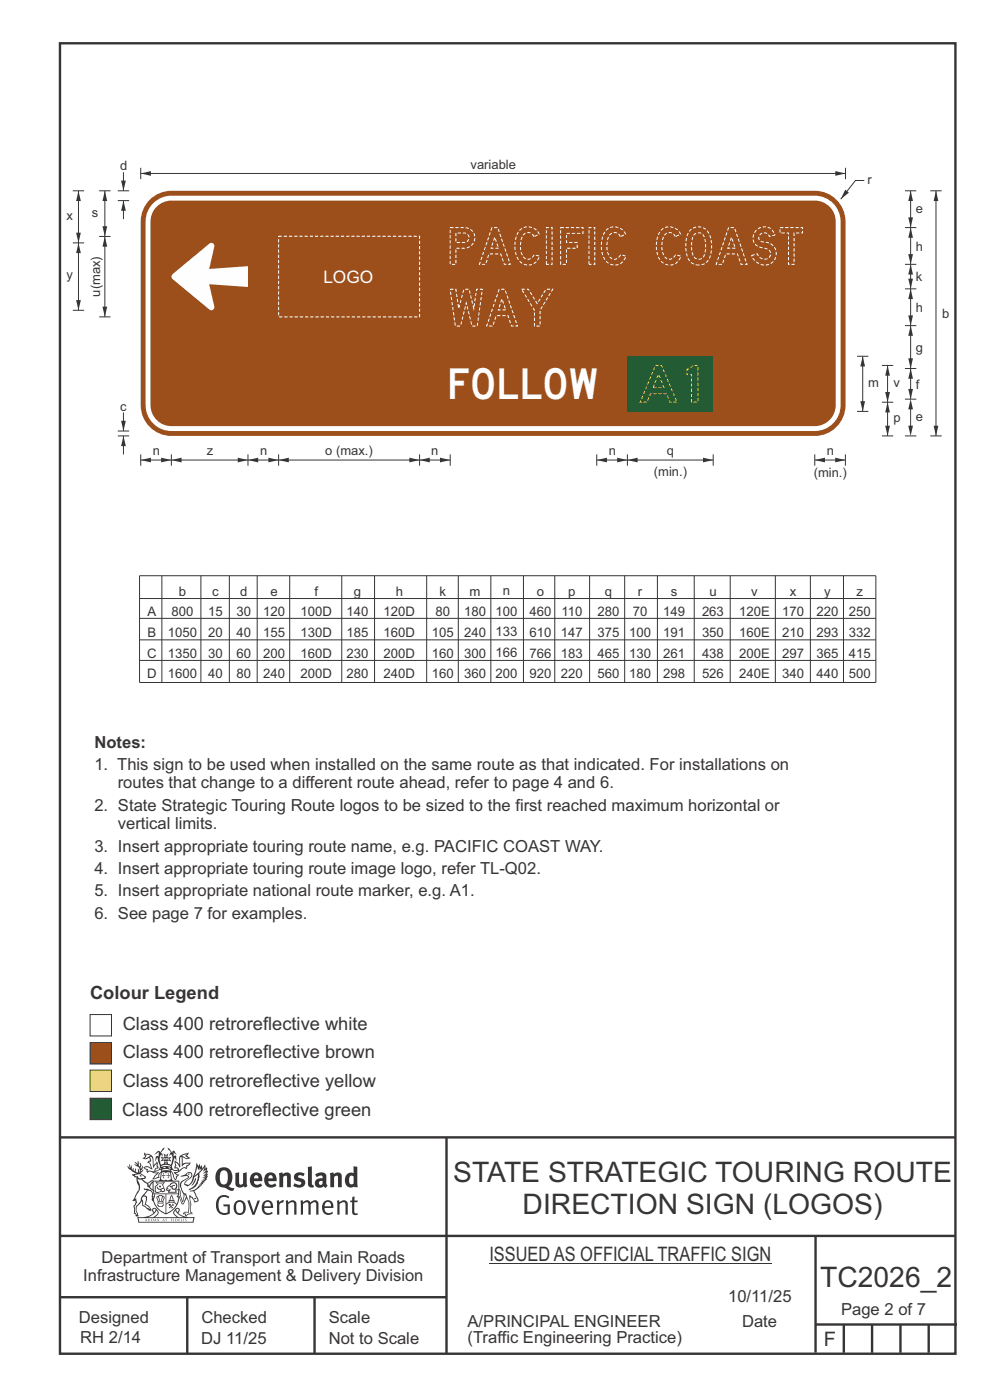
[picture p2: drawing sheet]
<svg xmlns="http://www.w3.org/2000/svg" width="210mm" height="297mm" viewBox="0 0 210 297" stroke-linecap="round" stroke-linejoin="round" font-family="sans-serif">
<path d="M12.7 9.2h190v278h-190zM12.7 241.3h190M94.7 241.4v45.8M12.7 275.2h82M12.7 262.2h190.1M39.7 275.2v12M66.7 275.2v12M173 262.1v24.9" fill="none" stroke="#373435" stroke-width=".51"/>
<g fill="#373435">
<path d="M47 248.4a2.55 2.55 0 0 0 0 2.7l.3 .2a.81 .81 0 0 0 1-1v-.5a1.04 1.04 0 0 0-1.1-1.5zM46.3 248.1a1.82 1.82 0 0 1 2.1-.2 1.82 1.82 0 0 1 .9 1.8 2.29 2.29 0 0 1-.8 2l.7 .3h.5l-.2 .6a2.87 2.87 0 0 1-2-.7 2.12 2.12 0 0 1-1.7-3.1z" fill-rule="evenodd"/>
<path d="M49.9 248.9l.8-.2v2a.46 .46 0 0 0 .3 .6 .46 .46 0 0 0 .6-.3v-2.1l.7-.2v2.4l.2 .5-.5 .3-.3-.3a1.02 1.02 0 0 1-1.2 .3 1.02 1.02 0 0 1-.6-1.1z" fill-rule="evenodd"/>
<path d="M54 249.5l-.1 .5h.9a.49 .49 0 0 0-.2-.6 .49 .49 0 0 0-.6 .1zM53.4 249.1a1.34 1.34 0 0 1 1.6-.2 1.34 1.34 0 0 1 .6 1.5v.2h-1.7a.77 .77 0 0 0 .5 .8 .77 .77 0 0 0 .9-.4l.3 .5a1.59 1.59 0 0 1-2 .2 1.59 1.59 0 0 1-.5-2.1z" fill-rule="evenodd"/>
<path d="M57 249.5l-.1 .5h1a.49 .49 0 0 0-.2-.6 .49 .49 0 0 0-.7 .1zM56.4 249.1a1.34 1.34 0 0 1 1.6-.2 1.34 1.34 0 0 1 .7 1.5v.2h-1.8a.77 .77 0 0 0 .5 .8 .77 .77 0 0 0 .9-.4l.4 .5a1.59 1.59 0 0 1-2.1 .2 1.59 1.59 0 0 1-.5-2.1z" fill-rule="evenodd"/>
<path d="M59.2 248.9l.7-.2 .1 .4a.95 .95 0 0 1 1-.3 .95 .95 0 0 1 .7 .8v2.3h-.8v-2.3a.46 .46 0 0 0-.8 .1v2.2h-.8z" fill-rule="evenodd"/>
<path d="M62.6 249.1a1.75 1.75 0 0 1 2-.1l-.2 .5-.6-.2a.43 .43 0 0 0-.6 .3l.4 .3a1.04 1.04 0 0 1 1.2 1.1 1.04 1.04 0 0 1-1.4 1l-1.2-.4 .3-.6 1 .4 .4-.4a.88 .88 0 0 0-1-.5l-.4-.2-.1-.4z" fill-rule="evenodd"/>
<path d="M65.3 247.6l.8-.2 .1 3.8 .3 .2 .1 .4a.88 .88 0 0 1-1 0 .88 .88 0 0 1-.3-1z" fill-rule="evenodd"/>
<path d="M67.8 250.6a.43 .43 0 0 0-.1 .7 .43 .43 0 0 0 .7-.1v-.7zM66.8 249.1a1.7 1.7 0 0 1 2.4 .1v1.9l.3 .4-.4 .5-.5-.4a1.03 1.03 0 0 1-1.7-.1 1.03 1.03 0 0 1 .8-1.5h.7v-.4a.8 .8 0 0 0-1.2 .1z" fill-rule="evenodd"/>
<path d="M70 248.9l.7-.2 .1 .4a.95 .95 0 0 1 1-.3 .95 .95 0 0 1 .7 .8v2.3h-.8v-2.3a.46 .46 0 0 0-.8 .1v2.2h-.8z" fill-rule="evenodd"/>
<path d="M74.3 249.5a1.48 1.48 0 0 0 0 1.7h.5l.2-.1v-1.5l-.3-.2zM75 247.4l.8 .1 .1 4.4h-.7l-.1-.2a1.26 1.26 0 0 1-1.4 0 1.26 1.26 0 0 1-.5-1.3 1.29 1.29 0 0 1 .4-1.4 1.29 1.29 0 0 1 1.4-.1z" fill-rule="evenodd"/>
<path d="M46.4 253.9a1.72 1.72 0 0 1 2.3 0l-.3 .3a1.24 1.24 0 0 0-1.4-.2 1.24 1.24 0 0 0-.6 1.4 1.49 1.49 0 0 0 1.2 1.9l.7-.1v-1.3h-.8l-.1-.4h1.3v1.9a1.93 1.93 0 0 1-2.2 0 1.93 1.93 0 0 1-.7-2.2l.2-.8z" fill-rule="evenodd"/>
<path d="M50.4 255.1a1.65 1.65 0 0 0 .2 2.2 .99 .99 0 0 0 1-1.4 .78 .78 0 0 0-.4-.8 .78 .78 0 0 0-.8 0zM50 254.9a1.33 1.33 0 0 1 1.6-.1 1.33 1.33 0 0 1 .5 1.4 1.31 1.31 0 0 1-1.3 1.6 1.31 1.31 0 0 1-1.2-1.6v-.6z" fill-rule="evenodd"/>
<path d="M52.5 254.7l.4-.1 .9 2.6 .8-2.5h.5l-1.1 3h-.5z" fill-rule="evenodd"/>
<path d="M56.3 255.2l-.2 .7h1.3a.7 .7 0 0 0-.3-.8 .7 .7 0 0 0-.8 .1zM55.9 255a1.22 1.22 0 0 1 1.5-.2 1.22 1.22 0 0 1 .5 1.5h-1.8a.93 .93 0 0 0 .5 1 .93 .93 0 0 0 1.1-.2l.2 .3a1.43 1.43 0 0 1-1.8 .1 1.43 1.43 0 0 1-.6-1.7z" fill-rule="evenodd"/>
<path d="M58.7 254.7l.4-.1 .1 .5 .4-.4 .6-.1-.2 .5a.66 .66 0 0 0-.8 .7v1.9h-.4z" fill-rule="evenodd"/>
<path d="M60.6 254.7l.4-.1 .1 .5a.94 .94 0 0 1 1-.5 .94 .94 0 0 1 .8 .8v2.3h-.5l-.1-2.5a.81 .81 0 0 0-1.2 .3v2.2h-.4z" fill-rule="evenodd"/>
<path d="M63.7 254.7l.5-.1 .1 .5 .4-.3a.78 .78 0 0 1 1.1 .3 .9 .9 0 0 1 1-.5 .9 .9 0 0 1 .8 .8v2.3h-.5l-.1-2.5a.67 .67 0 0 0-1.1 .3v2.2h-.5v-2.4l-.4-.3-.7 .4v2.3h-.5z" fill-rule="evenodd"/>
<path d="M69 255.2l-.1 .7h1.3a.7 .7 0 0 0-.3-.8 .7 .7 0 0 0-.9 .1zM68.7 255a1.22 1.22 0 0 1 1.5-.2 1.22 1.22 0 0 1 .5 1.5h-1.8a.93 .93 0 0 0 .4 1 .93 .93 0 0 0 1.2-.2l.1 .3a1.44 1.44 0 0 1-1.7 .1 1.44 1.44 0 0 1-.6-1.7z" fill-rule="evenodd"/>
<path d="M71.4 254.7l.5-.1 .1 .5a.94 .94 0 0 1 1-.5 .94 .94 0 0 1 .8 .8v2.3h-.5l-.1-2.5a.81 .81 0 0 0-1.2 .3v2.2h-.4z" fill-rule="evenodd"/>
<path d="M74.7 253.9l.5-.1v.9h.7l-.1 .3h-.6v2.2l.1 .2h.5l.1 .3a.75 .75 0 0 1-1.2-.6v-2.1h-.4v-.3h.4z" fill-rule="evenodd"/>
<path d="M30.8 244.9l1.1 .3-.9 .5h-.4l.6-.5zM31.8 245.4h.2a2.44 2.44 0 0 1 .4 1.9l.1 .5 .7-1-.1 .6 .3 .3a.57 .57 0 0 0-.6 .7l-1-.1-.5 .2 .2-.5-.8-.3 .7-.1 .9 .5 .1-.1-.6-1.3-.2-.2h.5zM30.7 244.4l-.1 .5 .2 .4-.6 .4a1.04 1.04 0 0 0 1.4-.1l.2 .6-.3 .1-.2 .4a.94 .94 0 0 1 .8 1.1l-.2-.1a1.16 1.16 0 0 0-1.5-.1l.3 .4 .4 .2 .1 .5 .2 .1 .1-.2a.94 .94 0 0 1 1.1 .2l.8 .1-1.2 1.2a1.13 1.13 0 0 0 1.2-.2l.4-.1-.1-.4 .5-.8a.83 .83 0 0 0-.6 1.1l-.3-.1-.7 .4 1.1-1.4-.5 .1-.5-.1 1.3-.5-.1-.1-.9 .4v-.3l.2-.2 .3 .1 .1-.3-.2-.4v-.6l-.1-.4-.7 1v-.7a1.42 1.42 0 0 0-1.6-1.8z" fill-rule="evenodd"/>
<path d="M38.5 245.2l.5-.2 .7-.1-.6 .3 .8 .5h-.3zM38.3 245.5l.2-.1 .1 2a1.69 1.69 0 0 1 1.6-.6l-.8 .5 .1 .5a1.1 1.1 0 0 0-1.5 .6l-.1-.5-.2-.2h-.5l.3-.4-.3-.7a1.42 1.42 0 0 1 .8 1.1l.2-.1zM37.1 246.2l.1 1-.2 .3 .1 .4h.5l.1 .2a.96 .96 0 0 1-1.1-.1l-.1 .1a1.06 1.06 0 0 0 1.3 .2v.1a.72 .72 0 0 1-1 .2l.3 .5 .6 .2-.4 .2-.1 .6-.2-.3-.4-1.1-.4-.4 .4 .9a1.54 1.54 0 0 0 .7 1.2l.2-.3a.58 .58 0 0 1 .4-.8l.2-.1h-.3l-.5-.3 .9-.5a.93 .93 0 0 1 1.2-.5v.2l.2-.2 .1-.5a.99 .99 0 0 0 .7-.8l-1.3 .1-.3 .2-.1-1.4 .9 .4 .9-.3h-.4l-.5-.4 .4-.7-.6 .2a1.46 1.46 0 0 0-1.4 2.1v.4l-.2-.4z" fill-rule="evenodd"/>
<path d="M35.6 248.9l.2 .1-.1 .3 .4 .1h-.4v.6l-.1-.6h-.3l.3-.1z" fill-rule="evenodd"/>
<path d="M34.6 248.9l.2 .1v.3l.3 .1h-.3l-.1 .6v-.6h-.4l.4-.1z" fill-rule="evenodd"/>
<path d="M34.3 248.8a.57 .57 0 0 1 .9 .2 .57 .57 0 0 1 .9-.2l.2 1.4h-.2a.57 .57 0 0 1-.9 0 .69 .69 0 0 1-1.1 0zM34.2 248.1l-.3 2.1-.2 .4h3l-.2-.4-.3-2.1h-.2v.2l-.8-.1-.8 .1v-.2z" fill-rule="evenodd"/>
<path d="M34.2 252.4a.3 .3 0 0 0 .6 0 .3 .3 0 0 0-.6 0zM33.3 250.9l.3 .3-.3 .4a.79 .79 0 0 0 0 1.3l.8-.2-.1-.3a.55 .55 0 0 1-.7-.6l.1-.1 .2 .3 .3 .2 .8-.2-.4-.7 .4-.4-.7 .2zM33 250.7l1.1 .2 .9-.2-.4 .6 .4 1.2a.56 .56 0 0 1-.8 .3l-.2 .1a.73 .73 0 0 1-.9 .1 .73 .73 0 0 1-.3-1v-.4l.6-.4z" fill-rule="evenodd"/>
<path d="M35.6 251.8l.7-.4a.58 .58 0 0 1 1-.1 .58 .58 0 0 1-.4 .9l-.3-.3a.43 .43 0 0 1 .6-.4 .57 .57 0 0 0-.8 .2l-.2-.1-.3 .1 .4 .2a.55 .55 0 0 0 .9 .4v.5h-1.3l.3-.4-.1-.1-.6 .1 .2-.3-.2-.1zM35.4 251.8l-.1 .2a.39 .39 0 0 0 .2 .6h.3l-.2 .4h1.9l-.1-.8a.86 .86 0 0 0-.1-1.3 .86 .86 0 0 0-1.3 .4z" fill-rule="evenodd"/>
<path d="M36 254.8h.8v.2h-.8zM36.4 253.8l.2 .8h-.4zM36.4 253.5l-.3 .5-.1 .6h-.2v.4l-.7 .4 .2 .1a1.48 1.48 0 0 1 2.1 .2l.2-.1-.6-.5v-.5h-.2l-.1-.6z" fill-rule="evenodd"/>
<path d="M35.8 255.4l.4 .1 .1 .3 .3-.2-.2-.2a.38 .38 0 0 1 .5 .5l-.2-.2-.3 .2 .3 .2-.3 .3-.1-.4-.4 .4-.1-.2 .4-.3-.1-.1-.2 .1z" fill-rule="evenodd"/>
<path d="M34.5 254h.2v.2l-.2 .6h-.2zM33.6 255.3h.9v.2a.55 .55 0 0 1-.8 .4v-.2l-.2-.1zM33.4 254h.2l.2 .8h-.2zM33.6 255l.8-.1 .1 .2h-.8zM33.8 253.7h.5l-.2 1.1h-.1zM33.3 253.8l-.1 .3 .3 1.1a.48 .48 0 0 0-.1 .6 .48 .48 0 0 0 .5 .2h.5a.49 .49 0 0 0 .2-.8l.3-1.1-.1-.3a1.42 1.42 0 0 0-1.5 0z" fill-rule="evenodd"/>
<path d="M33.7 251.5l.4 .1 .1 .3h-.3z" fill-rule="evenodd"/>
<path d="M41.3 250.1l.3-.2-.2 .8-.6 .8h-.2l.5-.7z" fill-rule="evenodd"/>
<path d="M39.7 249l.3-.2 .5 .2a.88 .88 0 0 1-.6 1.1 1.22 1.22 0 0 0-.8 1.3l.5 .2a.72 .72 0 0 0 .9-.4l.5-.8 .2-.6 .8-.6v.2a2.85 2.85 0 0 1-2 2.9l.1 .1a2.13 2.13 0 0 0 1.9-1.5v-.3a2.01 2.01 0 0 0 .3-1.7l1.1-1.3-.4 1 .7-.5-.7 1 .8-.4-.8 .8 .7-.2-.9 .6 .8-.1-.8 .4h.7l-.8 .3 .3 .2h-.4l.2 .3h-.4l.2 .3h-.4l.1 .2h-.1a2.16 2.16 0 0 1-2 1.1l.1 .2 .4-.1a.76 .76 0 0 1 .7 .8l.5 1.2-.6 .2a1.45 1.45 0 0 0-1.1-1.3l.2 1.8-.1 1.8 .4 .3a1.07 1.07 0 0 0-1.2 .4v-.3l-.5-.2a.87 .87 0 0 1 1.1-.1v-.7a4.4 4.4 0 0 0-.6-3.1l-.1-.3h-.2a2.16 2.16 0 0 1-.7-2.2l.3-.4 1.2-.7a.55 .55 0 0 0-.4-.8zM37.8 252.4a.76 .76 0 0 1 .3 1.1l.6 1.6 .4-1.7 .2 .1a.61 .61 0 0 1-.1 .9l-.3 .8-.2 .1-.7-1.6-.3 .1a1.18 1.18 0 0 0 .1-1.4zM41.8 247.5l.2 .7 .3-.5v.6l.4-.5a1.9 1.9 0 0 1-1.2 1.4l-.3 .3zM38.2 249.6l1.4-.2 .2 .2v.3l-.5 .2a1.26 1.26 0 0 0-.9 1.9l.2 .7a1.84 1.84 0 0 1 .1 2.1l-.4-1.4a.96 .96 0 0 0-.4-1.2l-.4 .2a.78 .78 0 0 1 0 1.3l.1 .3h.4l.4 1.1a.38 .38 0 0 0 .2 .4 .38 .38 0 0 0 .4-.1l.6-1.2a2.94 2.94 0 0 1 .4 2.5l-.1 .4h-.8l-.3 .4v.2l.4-.1 .1 .4 .2 .1a1.02 1.02 0 0 1 1.3-.5v-.4l-.3-.1 .1-1.8-.3-1.3h.1a1.14 1.14 0 0 1 .8 1 .63 .63 0 0 0 .8-.2 .63 .63 0 0 0-.2-.9l-.6-1.2 .9-.6 .2-.4h.3l-.1-.2h.4l-.1-.3h.3l-.1-.3 .5-.1-.2-.2 .6-.4v-.2h-.2l.4-.5h-.3l.3-.5-.4 .1 .4-.5v-.3l-.3 .2 .2-.7-.1-.2-.4 .3v-.8l-.6 .8-.2-.8-.2 .5-.3-.7-.1 .6-.5-.8-.1 1.4-.6 1.8a1.81 1.81 0 0 1-1 1.5l-.6-.2a1.75 1.75 0 0 1 1.1-1.2 .75 .75 0 0 0 .1-1.3 .75 .75 0 0 0-1.2 .4z" fill-rule="evenodd"/>
<path d="M41.2 254.1h.3l.2 .2-.4 .1z" fill-rule="evenodd"/>
<path d="M29.4 258.4h11.6l-.1 .8h-11.4zM31.3 258.2l.5-.1a2.48 2.48 0 0 0 1.4-1.3l.3 .5-.5 .6-.5 .3zM32.5 256.6l.3-.2 .2 .1-.3 .7zM37.2 256.8a2.65 2.65 0 0 0 1.8 1.4h-1.1l-.5-.3-.5-.6zM37.4 256.5l.2-.1 .3 .2-.3 .6zM29.2 258.2l.1 1.2h11.8l.2-1.1-.2-.1a4.1 4.1 0 0 1-3.3-.9l.3-.4-.1-.6a1.06 1.06 0 0 0-1.3 1l.2 .4 .6 .5h-4.7l.3-.1a.84 .84 0 0 0 .6-.8 .84 .84 0 0 0-.5-.8l-.3-.2h-.5l-.1 .6 .3 .4a4.2 4.2 0 0 1-3.4 .9z" fill-rule="evenodd"/>
<path d="M31 258.7l.1 .2h-.2zM31 258.5l-.3 .6 .4-.2 .2 .2z" fill-rule="evenodd"/>
<path d="M31.3 258.6h.3v.4a.25 .25 0 0 0 .2-.1 .25 .25 0 0 0-.1-.3h.1a.29 .29 0 0 1 0 .4 .29 .29 0 0 1-.4 0 .29 .29 0 0 1 0-.4z" fill-rule="evenodd"/>
<path d="M32.2 258.6a.22 .22 0 0 1 .3 .2 .22 .22 0 0 1-.3 .2zM32 258.6l.1 .4a.33 .33 0 0 0 .4 0 .33 .33 0 0 0 0-.4 .33 .33 0 0 0-.5 0z" fill-rule="evenodd"/>
<path d="M32.9 258.7l.1 .2h-.2zM32.9 258.5l-.2 .6 .3-.2 .2 .2z" fill-rule="evenodd"/>
<path d="M33.3 258.6h.2l.1 .1 .2-.1-.2 .2 .2 .3-.3-.3-.1 .3h-.1l.2-.3z" fill-rule="evenodd"/>
<path d="M34.7 258.7l.1 .2h-.2zM34.7 258.5l-.3 .6 .4-.2 .2 .2z" fill-rule="evenodd"/>
<path d="M35 258.5h.5l-.2 .1v.5h-.2l.1-.5z" fill-rule="evenodd"/>
<path d="M36.2 258.6l.3-.1-.1 .1v.2h.1h-.1v.3h-.2z" fill-rule="evenodd"/>
<path d="M36.7 258.6h.2v.5h-.2z" fill-rule="evenodd"/>
<path d="M37.3 258.6a.22 .22 0 0 1 .3 .2 .22 .22 0 0 1-.3 .2zM37.1 258.6v.4a.33 .33 0 0 0 .5 0 .33 .33 0 0 0 0-.4 .33 .33 0 0 0-.5 0z" fill-rule="evenodd"/>
<path d="M37.8 258.6l.4-.1-.2 .1v.2h.1h-.1v.2l.2 .1h-.4z" fill-rule="evenodd"/>
<path d="M38.4 258.6h.2l-.1 .4 .2 .1h-.3z" fill-rule="evenodd"/>
<path d="M38.9 258.6h.2v.5h-.2z" fill-rule="evenodd"/>
<path d="M39.3 258.6h.2h-.1l.2 .3-.2 .2-.1-.1v-.1l.2 .1z" fill-rule="evenodd"/>
<path d="M34.2 247.4a1.51 1.51 0 0 1 2 .2 2.67 2.67 0 0 0-2.1 0zM35.7 247.6l.4 .1 .1 .3-.4-.1zM34.6 247.6h.5l.1 .2h-.4zM34 247.8l.3 .2h-.3zM34.9 246.9l.3-.2 .3 .2zM34.9 245.6l.2 .1v.3h-.2zM35 245.1l.2 .2 .2-.2-.1 .3h-.2zM35.1 246.3h.2l.1 .4-.2-.2-.2 .2zM35.3 245.7l.2-.1v.4h-.2zM34.4 245.7h.3l.1 .3-.4 .1 .2-.2zM35.7 245.7h.3l-.2 .2 .2 .2-.4-.1zM32.7 244.9l1-.5-.1 1-.2-.2-.3 .2-.3 1.1 .5-1 .3 .9a1.84 1.84 0 0 1 .2 1.7l.4 .1a2.48 2.48 0 0 1 2.2 0l.2-.2-.2-.7 .7-1.8 .4 .7-.2-1-.2-.1-.2 .3v-.9l.6 .4-.6-.8-.3 .1-.1 .4-.5-.9-.5-.3 .2 .5 .6 .5-.5 .8 .4-.4a2.06 2.06 0 0 1 0 2.3l-.5-.2-.2-.6 .1-.1 .8 .2-.4-.5 .4-.5-.7 .2-.2-.2 .2-.7-.5 .4-.5-.4 .2 .7-.2 .2-.7-.2 .4 .5-.4 .5 .8-.2 .1 .1-.2 .6-.5 .2a2.02 2.02 0 0 1 0-2.2l.3 .5-.1-.7-.3-.1 .8-1.2-.4 .3-.5 .8-.2-.3a.8 .8 0 0 0-.8 .5z" fill-rule="evenodd"/>
<path d="M29.2 250.1l.3 .1a.61 .61 0 0 1 .8 .4l.3 .2a.8 .8 0 0 1 .6 1l.4 .1 .5 .5a1 1 0 0 1 .5 1.1l-.1 .7v-.5h-.1a.96 .96 0 0 0-.8-1.3l-.2-.2h-.7l-.1-.1-.1 .1 .1 .3h.6l-1.2 1.3-.2 1-.4 .6a1.33 1.33 0 0 0-.5 1.8l.2 .5a1.26 1.26 0 0 1-.5-1.5l-.1-.3a1.56 1.56 0 0 0 .4-1.7l-.3 .2 .2-.5a3.2 3.2 0 0 0 .7-3zM30.4 253.9h.4a2.06 2.06 0 0 1-.1 1.6l.7 .5 .4 .4-.6-.1-.8-.6-.1-.9a.51 .51 0 0 1 .1-.9zM28.6 249.3a1.52 1.52 0 0 1 2.1 .5l-1.1 .2-.2-.1-.1-.4h-.5zM27.5 247v.8l-.3-.4h-.1a3.1 3.1 0 0 0 1.9 1.6l-1 .1 .5 .6 .5 .1 .1 1.1a1.84 1.84 0 0 1-.3 2.5l-.4 .9-.3 .4 .2 .1 .4-.1 .1 .4-.2 .5-.3 .2 .1 1.7h.2l.3 .5 .1 .1 .4-.1-.1-.5a1.3 1.3 0 0 1-.1-1.7l.9-1 .1 1.1 .6 .2 .5 .5 .1-.1 .2 .3h.5a1.85 1.85 0 0 0-1.2-1.4l.1-.3a1.39 1.39 0 0 0 0-1.4l-.5-.1 .5-.5a.66 .66 0 0 1 .9-.4 .66 .66 0 0 1 .3 .9l-.1 .4 .2-.1v.2l-.1 .3 .2 .5 .1-.3a2.24 2.24 0 0 0 .1-2.2 .73 .73 0 0 1-.7-.7 .73 .73 0 0 1 .6-.7v-.2a.94 .94 0 0 0-.9 .8 .48 .48 0 0 1-.1-.6 .48 .48 0 0 1 .5-.2l.5-.3a.51 .51 0 0 0-.8 .2l-.5 .2-1-.8h.6l.2-.5-1.2-.7 .5-.5v-.3l-.5 .4 .1-.2a.69 .69 0 0 0 .2-1v.4l-.2 .3v-1.1l-.3-.2 .1 .6-.1 .2-.4-1.3v.7l-.6-.4 .5 .7-.6-.2 .3 .3a1 1 0 0 1 .7 1.4l-.2-.8v.9l-.5-.2v-.8l-.2 .7-.2-.1-.1-.6-.2 .4-.2-.2 .1-.7-.2 .5z" fill-rule="evenodd"/>
<path d="M29.6 249.4l.2-.1 .3 .2z" fill-rule="evenodd"/>
<path d="M32.4 250.5h5.6v2l-.2-.1v-1.7h-5.2v2.5h5.2v-.8l.1 .2-.1 1.1v-.3h-2.5v4a4.1 4.1 0 0 0 2.6-3.6l.1-.1a4 4 0 0 1-2.8 3.9 4.2 4.2 0 0 1-2.8-4.7l.1 1.2 .1-.1a3.8 3.8 0 0 0 2.5 3.4v-4h-2.5l-.2-.9z" fill-rule="evenodd"/>
<circle cx="40" cy="249.1" r=".17"/>
</g>
<g fill="none" stroke="#373435" stroke-width=".21">
<path d="M29.6 127h156.2M29.6 135.7h156.2M29.7 131.2h156.1M34.3 122.1v22.7M42.6 122.1v22.7M48.6 122.1v22.7M54.6 122.1v22.7M61.5 122.1v22.7M72.5 122.1v22.7M79.5 122.1v22.7M90.5 122.1v22.7M97.2 122.1v22.7"/>
<path d="M104.1 122.1v22.7M111 122.1v22.7M117.7 122.1v22.7M125.1 122.1v22.7M132.5 122.1v22.7M139.5 122.1v22.7M147.3 122.1v22.7M154.9 122.1v22.7M164.5 122.1v22.7M171.9 122.1v22.7M178.9 122.1v22.7M29.6 144.7v-22.6h156.2v22.7h-156.2"/>
<path d="M29.6 140.1h156.2"/>
</g>
<path d="M173 281h30M179 281v6M185 281v6M191 281v6M197 281v6" fill="none" stroke="#373435" stroke-width=".51"/>
<path d="M19.1 233h4.6v4.5h-4.6z" fill-rule="evenodd" fill="#235b35" stroke="#373435" stroke-width=".21"/>
<path d="M19.1 215.2h4.6v4.6h-4.6z" fill-rule="evenodd" fill="#fefefe" stroke="#373435" stroke-width=".21"/>
<path d="M19.1 221.2h4.6v4.5h-4.6z" fill-rule="evenodd" fill="#9d4f1b" stroke="#373435" stroke-width=".21"/>
<path d="M19.1 227h4.6v4.6h-4.6z" fill-rule="evenodd" fill="#ffd520" stroke="#373435" stroke-width=".21"/>
<path d="M103.8 267.9h1v.2h-1z" fill-rule="evenodd" fill="#373435"/>
<path d="M104.8 268h58.8" fill="none" stroke="#373435" stroke-width=".21"/>
<path d="M32.5 43.1a5.4 5.4 0 0 0-1.6 3.9v39a5.5 5.5 0 0 0 5.4 5.4h136.6a5.5 5.5 0 0 0 5.4-5.4v-39a5.5 5.5 0 0 0-5.4-5.5h-136.6a5.4 5.4 0 0 0-3.8 1.6zM33.5 43.6a4.4 4.4 0 0 0-1.6 3.4v39a4.4 4.4 0 0 0 4.4 4.4h136.6a4.4 4.4 0 0 0 4.4-4.4v-39a4.4 4.4 0 0 0-4.4-4.4h-136.6a4.4 4.4 0 0 0-2.8 1zM32.1 42.1a6.5 6.5 0 0 1 4.2-1.6h136.6a6.5 6.5 0 0 1 6.4 6.5v39a6.5 6.5 0 0 1-6.4 6.5h-136.6a6.5 6.5 0 0 1-6.5-6.5v-39a6.5 6.5 0 0 1 2.3-4.9z" fill-rule="evenodd" fill="#9d4f1b"/>
<path d="M29.8 36.8h149.5" fill="none" stroke="#373435" stroke-width=".21"/>
<g fill="#373435">
<path d="M29.8 36.8l2.2-.5v1z"/>
<path d="M177.2 36.3l2.1 .5-2.1 .5z"/>
</g>
<path d="M29.8 35.6v2.4" fill="none" stroke="#373435" stroke-width=".21"/>
<path d="M36.6 58.1l7.8-6.4a.65 .65 0 0 1 .8-.1 .65 .65 0 0 1 .3 .7l-1.1 4.8 8.2-.6v4.4l-8.2-.6 1.1 4.7a.65 .65 0 0 1-.3 .7 .65 .65 0 0 1-.8 0l-7.8-6.6a.62 .62 0 0 1 0-1z" fill-rule="evenodd" fill="#fefefe"/>
<path d="M133.1 75.6h18.2v11.7h-18.2z" fill-rule="evenodd" fill="#235b35"/>
<path d="M59.1 50.1h29.9v17.1h-29.9z" fill="none" stroke="#fefefe" stroke-width=".21" stroke-dasharray=".7 .4" stroke-linecap="butt"/>
<path d="M59.1 96.4v2.4M59.1 97.6h29.9" fill="none" stroke="#373435" stroke-width=".21"/>
<g fill="#373435">
<path d="M86.8 97.1l2.2 .5-2.2 .5z"/>
<path d="M59.1 97.6l2.2-.5v1z"/>
</g>
<path d="M89 97.6h6.5" fill="none" stroke="#373435" stroke-width=".21"/>
<g fill="#373435">
<path d="M89 97.6l2.2-.5v1z"/>
<path d="M93.3 97.1l2.2 .5-2.2 .5z"/>
</g>
<path d="M89 96.4v2.4M95.5 96.4v2.4M133.1 97.6h18.2" fill="none" stroke="#373435" stroke-width=".21"/>
<g fill="#373435">
<path d="M133.1 97.6l2.1-.5v1z"/>
<path d="M149.1 97.1l2.2 .5-2.2 .5z"/>
</g>
<path d="M126.6 97.6h6.5M133.1 96.4v2.4M151.3 96.4v2.4" fill="none" stroke="#373435" stroke-width=".21"/>
<g fill="#373435">
<path d="M130.9 97.1l2.2 .5-2.2 .5z"/>
<path d="M126.6 97.6l2.1-.5v1z"/>
</g>
<path d="M183.3 38.3h-1.8l-3.2 4M126.6 96.4v2.4" fill="none" stroke="#373435" stroke-width=".21"/>
<path d="M179.3 40.2l.8 .7-1.8 1.4z" fill="#373435"/>
<path d="M198.5 40.5v52" fill="none" stroke="#373435" stroke-width=".21"/>
<g fill="#373435">
<path d="M198.5 40.5l.5 2.1h-1z"/>
<path d="M198 90.3h1l-.5 2.2z"/>
</g>
<path d="M197.3 40.5h2.4M26.2 87.5v3.9M197.3 92.5h2.4" fill="none" stroke="#373435" stroke-width=".21"/>
<path d="M25.7 89.3h1l-.5 2.1z" fill="#373435"/>
<path d="M25 92.5h2.4M25 91.4h2.4M26.2 92.5v3.9" fill="none" stroke="#373435" stroke-width=".21"/>
<path d="M26.2 92.5l.5 2.1h-1z" fill="#373435"/>
<path d="M26.2 36.5v4" fill="none" stroke="#373435" stroke-width=".21"/>
<path d="M25.7 38.3h1l-.5 2.2z" fill="#373435"/>
<path d="M25 42.6h2.4M25 40.5h2.4M26.2 42.6v3.9" fill="none" stroke="#373435" stroke-width=".21"/>
<path d="M26.2 42.6l.5 2.1h-1z" fill="#373435"/>
<path d="M29.8 97.6h6.5" fill="none" stroke="#373435" stroke-width=".21"/>
<g fill="#373435">
<path d="M29.8 97.6l2.2-.5v1z"/>
<path d="M34.2 97.1l2.1 .5-2.1 .5z"/>
</g>
<path d="M29.8 96.4v2.4M36.3 96.4v2.4M36.3 97.6h16.3" fill="none" stroke="#373435" stroke-width=".21"/>
<g fill="#373435">
<path d="M50.4 97.1l2.2 .5-2.2 .5z"/>
<path d="M36.3 97.6l2.2-.5v1z"/>
</g>
<path d="M52.6 97.6h6.5M52.6 96.4v2.4" fill="none" stroke="#373435" stroke-width=".21"/>
<g fill="#373435">
<path d="M52.6 97.6l2.2-.5v1z"/>
<path d="M56.9 97.1l2.2 .5-2.2 .5z"/>
</g>
<path d="M16.6 51.5v14.3" fill="none" stroke="#373435" stroke-width=".21"/>
<g fill="#373435">
<path d="M16.1 63.7h1l-.5 2.1z"/>
<path d="M16.6 51.5l.5 2.2h-1z"/>
</g>
<path d="M15.4 51.5h2.5M16.6 40.5v11M15.4 65.8h2.5" fill="none" stroke="#373435" stroke-width=".21"/>
<g fill="#373435">
<path d="M16.1 49.4h1l-.5 2.1z"/>
<path d="M16.6 40.5l.5 2.1h-1z"/>
</g>
<path d="M179.3 35.6v2.4M15.4 40.5h2.5M172.8 97.6h6.5" fill="none" stroke="#373435" stroke-width=".21"/>
<g fill="#373435">
<path d="M172.8 97.6l2.2-.5v1z"/>
<path d="M177.2 97.1l2.1 .5-2.1 .5z"/>
</g>
<path d="M22.2 40.5v9.7M172.8 96.4v2.4M179.3 96.4v2.4" fill="none" stroke="#373435" stroke-width=".21"/>
<g fill="#373435">
<path d="M22.2 40.5l.5 2.1h-1z"/>
<path d="M21.7 48h1l-.5 2.2z"/>
</g>
<path d="M21 40.5h2.4M21 50.2h2.4M22.2 50.2v17" fill="none" stroke="#373435" stroke-width=".21"/>
<g fill="#373435">
<path d="M22.2 50.2l.5 2.1h-1z"/>
<path d="M21.7 65.1h1l-.5 2.1z"/>
</g>
<path d="M21 67.2h2.4M183 75.6v11.7" fill="none" stroke="#373435" stroke-width=".21"/>
<g fill="#373435">
<path d="M183 75.6l.5 2.1h-1z"/>
<path d="M182.5 85.1h1l-.5 2.2z"/>
</g>
<path d="M181.8 75.6h2.4M181.8 87.3h2.4" fill="none" stroke="#373435" stroke-width=".21"/>
<path d="M193.2 84.7l.5 2.1h-1zM193.1 86.6h.2v3.9h-.2zM192.7 90.3h1l-.5 2.2z" fill="#373435"/>
<path d="M193.2 78.2v6.5M192 92.5h2.4M192 84.7h2.4" fill="none" stroke="#373435" stroke-width=".21"/>
<g fill="#373435">
<path d="M193.2 78.2l.5 2.1h-1z"/>
<path d="M192.7 82.5h1l-.5 2.2z"/>
</g>
<path d="M192 78.2h2.4M193.2 69.1v9.1" fill="none" stroke="#373435" stroke-width=".21"/>
<g fill="#373435">
<path d="M193.2 69.1l.5 2.1h-1z"/>
<path d="M192.7 76h1l-.5 2.2z"/>
</g>
<path d="M193.2 40.5v7.8" fill="none" stroke="#373435" stroke-width=".21"/>
<g fill="#373435">
<path d="M193.2 40.5l.5 2.1h-1z"/>
<path d="M192.7 46.1h1l-.5 2.2z"/>
</g>
<path d="M192 48.3h2.4M192 40.5h2.4M193.2 48.3v7.8" fill="none" stroke="#373435" stroke-width=".21"/>
<g fill="#373435">
<path d="M193.2 48.3l.5 2.1h-1z"/>
<path d="M192.7 53.9h1l-.5 2.2z"/>
</g>
<path d="M192 69.1h2.4M192 61.3h2.4M193.2 61.3v7.8" fill="none" stroke="#373435" stroke-width=".21"/>
<g fill="#373435">
<path d="M193.2 61.3l.5 2.1h-1z"/>
<path d="M192.7 66.9h1l-.5 2.2z"/>
</g>
<path d="M192 56.1h2.4M193.2 56.1v5.2" fill="none" stroke="#373435" stroke-width=".21"/>
<g fill="#373435">
<path d="M193.2 56.1l.5 2.1h-1z"/>
<path d="M192.7 59.1h1l-.5 2.2z"/>
</g>
<path d="M188.3 77.5v7.8" fill="none" stroke="#373435" stroke-width=".21"/>
<g fill="#373435">
<path d="M188.3 77.5l.5 2.2h-1z"/>
<path d="M187.8 83.2h1l-.5 2.1z"/>
</g>
<path d="M187.1 77.5h2.4M187.1 85.3h2.4M188.3 85.3v7.2" fill="none" stroke="#373435" stroke-width=".21"/>
<g fill="#373435">
<path d="M187.8 90.3h1l-.5 2.2z"/>
<path d="M188.3 85.3l.5 2.2h-1z"/>
</g>
<path d="M187.1 92.5h2.4" fill="none" stroke="#373435" stroke-width=".21"/>
<g font-size="7.8" fill="#fefefe">
<text x="95.5" y="56.1">PACIFIC COAST</text>
<text x="95.5" y="69.2">WAY</text>
</g>
<text font-size="7.8" fill="#ffd520" x="135.8" y="85.3">A1</text>
<text font-size="6.5" fill="#fefefe" x="95.5" y="84.7">FOLLOW</text>
<g font-size="6" fill="#373435">
<text x="96.1" y="250.8">STATE STRATEGIC TOURING ROUTE</text>
<text x="110.9" y="257.5">DIRECTION SIGN (LOGOS)</text>
<text x="174" y="273">TC2026_2</text>
</g>
<g font-size="4.2" fill="#373435">
<text x="103.8" y="267.5">ISSUED AS OFFICIAL TRAFFIC SIGN</text>
<text x="174.7" y="285.6">F</text>
</g>
<g font-size="3.9" fill="#373435">
<text x="19.1" y="212">Colour Legend</text>
<text x="26" y="218.5">Class 400 retroreflective white</text>
<text x="26" y="224.5">Class 400 retroreflective brown</text>
<text x="26" y="230.6">Class 400 retroreflective yellow</text>
<text x="25.9" y="236.7">Class 400 retroreflective green</text>
</g>
<text font-size="3.7" fill="#fefefe" x="68.6" y="60">LOGO</text>
<g font-size="3.5" fill="#373435">
<text x="20" y="158.6">Notes:</text>
<text x="20" y="163.3">1. This sign to be used when installed on the same route as that indicated. For installations on</text>
<text x="25" y="167.3">routes that change to a different route ahead, refer to page 4 and 6.</text>
<text x="20" y="172">2. State Strategic Touring Route logos to be sized to the first reached maximum horizontal or</text>
<text x="25" y="175.9">vertical limits.</text>
<text x="20" y="185.4">4. Insert appropriate touring route image logo, refer TL-Q02.</text>
<text x="20" y="180.7">3. Insert appropriate touring route name, e.g. PACIFIC COAST WAY.</text>
<text x="20" y="190.1">5. Insert appropriate national route marker, e.g. A1.</text>
<text x="20" y="194.9">6. See page 7 for examples.</text>
<text x="21.6" y="267.9">Department of Transport and Main Roads</text>
<text x="17.7" y="271.8">Infrastructure Management &amp; Delivery Division</text>
<text x="16.7" y="280.6">Designed</text>
<text x="42.7" y="280.6">Checked</text>
<text x="69.7" y="280.6">Scale</text>
<text x="99.2" y="281.5">A/PRINCIPAL ENGINEER</text>
<text x="154.5" y="276.2">10/11/25</text>
<text x="157.4" y="281.5">Date</text>
<text x="178.4" y="278.9">Page 2 of 7</text>
<text x="17" y="284.8">RH 2/14</text>
<text x="42.7" y="285.1">DJ 11/25</text>
<text x="69.7" y="285.2">Not to Scale</text>
<text x="99.2" y="285">(Traffic Engineering Practice)</text>
</g>
<g font-size="2.8" fill="#373435">
<text x="25.5" y="36">d</text>
<text x="99.8" y="35.9">variable</text>
<text x="184" y="39">r</text>
<text x="14.1" y="46.7">x</text>
<text x="19.5" y="46">s</text>
<text x="194.3" y="45.1">e</text>
<text x="194.3" y="53.2">h</text>
<text x="14.1" y="59.1">y</text>
<text x="194.3" y="59.6">k</text>
<text x="21.2" y="62.9" transform="rotate(-90 21.2 62.9)">u(max)</text>
<text x="194.3" y="66.2">h</text>
<text x="199.8" y="67.4">b</text>
<text x="194.3" y="74.6">g</text>
<text x="184.1" y="82.2">m</text>
<text x="189.5" y="82.1">v</text>
<text x="194.3" y="82.4">f</text>
<text x="25.5" y="87.2">c</text>
<text x="189.5" y="89.6">p</text>
<text x="194.3" y="89.3">e</text>
<text x="32.4" y="96.5">n</text>
<text x="43.8" y="96.5">z</text>
<text x="55.2" y="96.5">n</text>
<text x="69" y="96.5">o (max.)</text>
<text x="91.5" y="96.5">n</text>
<text x="129.1" y="96.5">n</text>
<text x="138.7" y="101">(min.)</text>
<text x="141.5" y="96.5">q</text>
<text x="172.6" y="101.1">(min.)</text>
<text x="175.4" y="96.5">n</text>
<text x="31.3" y="130.7">A</text>
<text x="36.4" y="130.7">800</text>
<text x="37.9" y="126.3">b</text>
<text x="44.1" y="130.7">15</text>
<text x="45" y="126.3">c</text>
<text x="50.2" y="130.7">30</text>
<text x="50.9" y="126.3">d</text>
<text x="55.8" y="130.7">120</text>
<text x="57.4" y="126.3">e</text>
<text x="63.7" y="130.7">100D</text>
<text x="66.7" y="126.3">f</text>
<text x="73.5" y="130.7">140</text>
<text x="75" y="126.3">g</text>
<text x="81.4" y="130.7">120D</text>
<text x="83.9" y="126.3">h</text>
<text x="92.4" y="130.7">80</text>
<text x="93.2" y="126.3">k</text>
<text x="98.4" y="130.7">180</text>
<text x="99.6" y="126.3">m</text>
<text x="105.1" y="130.6">100</text>
<text x="106.7" y="126.3">n</text>
<text x="112.3" y="130.7">460</text>
<text x="113.8" y="126.3">o</text>
<text x="119.1" y="130.7">110</text>
<text x="120.5" y="126.3">p</text>
<text x="126.8" y="130.7">280</text>
<text x="128.3" y="126.3">q</text>
<text x="134.2" y="130.7">70</text>
<text x="135.3" y="126.3">r</text>
<text x="140.7" y="130.7">149</text>
<text x="142.3" y="126.3">s</text>
<text x="148.9" y="130.7">263</text>
<text x="150.5" y="126.3">u</text>
<text x="156.8" y="130.7">120E</text>
<text x="159.3" y="126.3">v</text>
<text x="165.9" y="130.7">170</text>
<text x="167.5" y="126.3">x</text>
<text x="173.2" y="130.7">220</text>
<text x="174.8" y="126.3">y</text>
<text x="180.1" y="130.7">250</text>
<text x="181.7" y="126.3">z</text>
<text x="31.3" y="135.1">B</text>
<text x="35.6" y="135.1">1050</text>
<text x="44.1" y="135.1">20</text>
<text x="50.2" y="135.1">40</text>
<text x="55.8" y="135.1">155</text>
<text x="63.7" y="135.1">130D</text>
<text x="73.5" y="135.1">185</text>
<text x="81.4" y="135.1">160D</text>
<text x="91.6" y="135.1">105</text>
<text x="98.4" y="135.1">240</text>
<text x="105.1" y="135">133</text>
<text x="112.3" y="135.1">610</text>
<text x="119" y="135.1">147</text>
<text x="126.8" y="135.1">375</text>
<text x="133.5" y="135.1">100</text>
<text x="140.7" y="135.1">191</text>
<text x="148.9" y="135.1">350</text>
<text x="156.8" y="135.1">160E</text>
<text x="165.9" y="135.1">210</text>
<text x="173.2" y="135.1">293</text>
<text x="180.1" y="135.1">332</text>
<text x="31.2" y="139.5">C</text>
<text x="31.2" y="143.9">D</text>
<text x="35.6" y="139.5">1350</text>
<text x="35.6" y="143.9">1600</text>
<text x="44.1" y="139.5">30</text>
<text x="44.1" y="143.9">40</text>
<text x="50.2" y="139.5">60</text>
<text x="50.2" y="143.9">80</text>
<text x="55.8" y="139.5">200</text>
<text x="55.8" y="143.9">240</text>
<text x="63.7" y="139.5">160D</text>
<text x="63.7" y="143.9">200D</text>
<text x="73.5" y="139.5">230</text>
<text x="73.5" y="143.9">280</text>
<text x="81.4" y="139.5">200D</text>
<text x="81.4" y="143.9">240D</text>
<text x="91.6" y="139.5">160</text>
<text x="91.6" y="143.9">160</text>
<text x="98.4" y="139.5">300</text>
<text x="98.4" y="143.9">360</text>
<text x="105.1" y="139.4">166</text>
<text x="105.1" y="143.8">200</text>
<text x="112.3" y="139.5">766</text>
<text x="112.3" y="143.9">920</text>
<text x="119" y="139.5">183</text>
<text x="119" y="143.9">220</text>
<text x="126.8" y="139.5">465</text>
<text x="126.8" y="143.9">560</text>
<text x="133.5" y="139.5">130</text>
<text x="133.5" y="143.9">180</text>
<text x="140.7" y="139.5">261</text>
<text x="140.7" y="143.9">298</text>
<text x="148.9" y="139.5">438</text>
<text x="148.9" y="143.9">526</text>
<text x="156.8" y="139.5">200E</text>
<text x="156.8" y="143.9">240E</text>
<text x="165.9" y="139.5">297</text>
<text x="165.9" y="143.9">340</text>
<text x="173.2" y="139.5">365</text>
<text x="173.2" y="143.9">440</text>
<text x="180.1" y="139.5">415</text>
<text x="180.1" y="143.9">500</text>
</g>
</svg>
